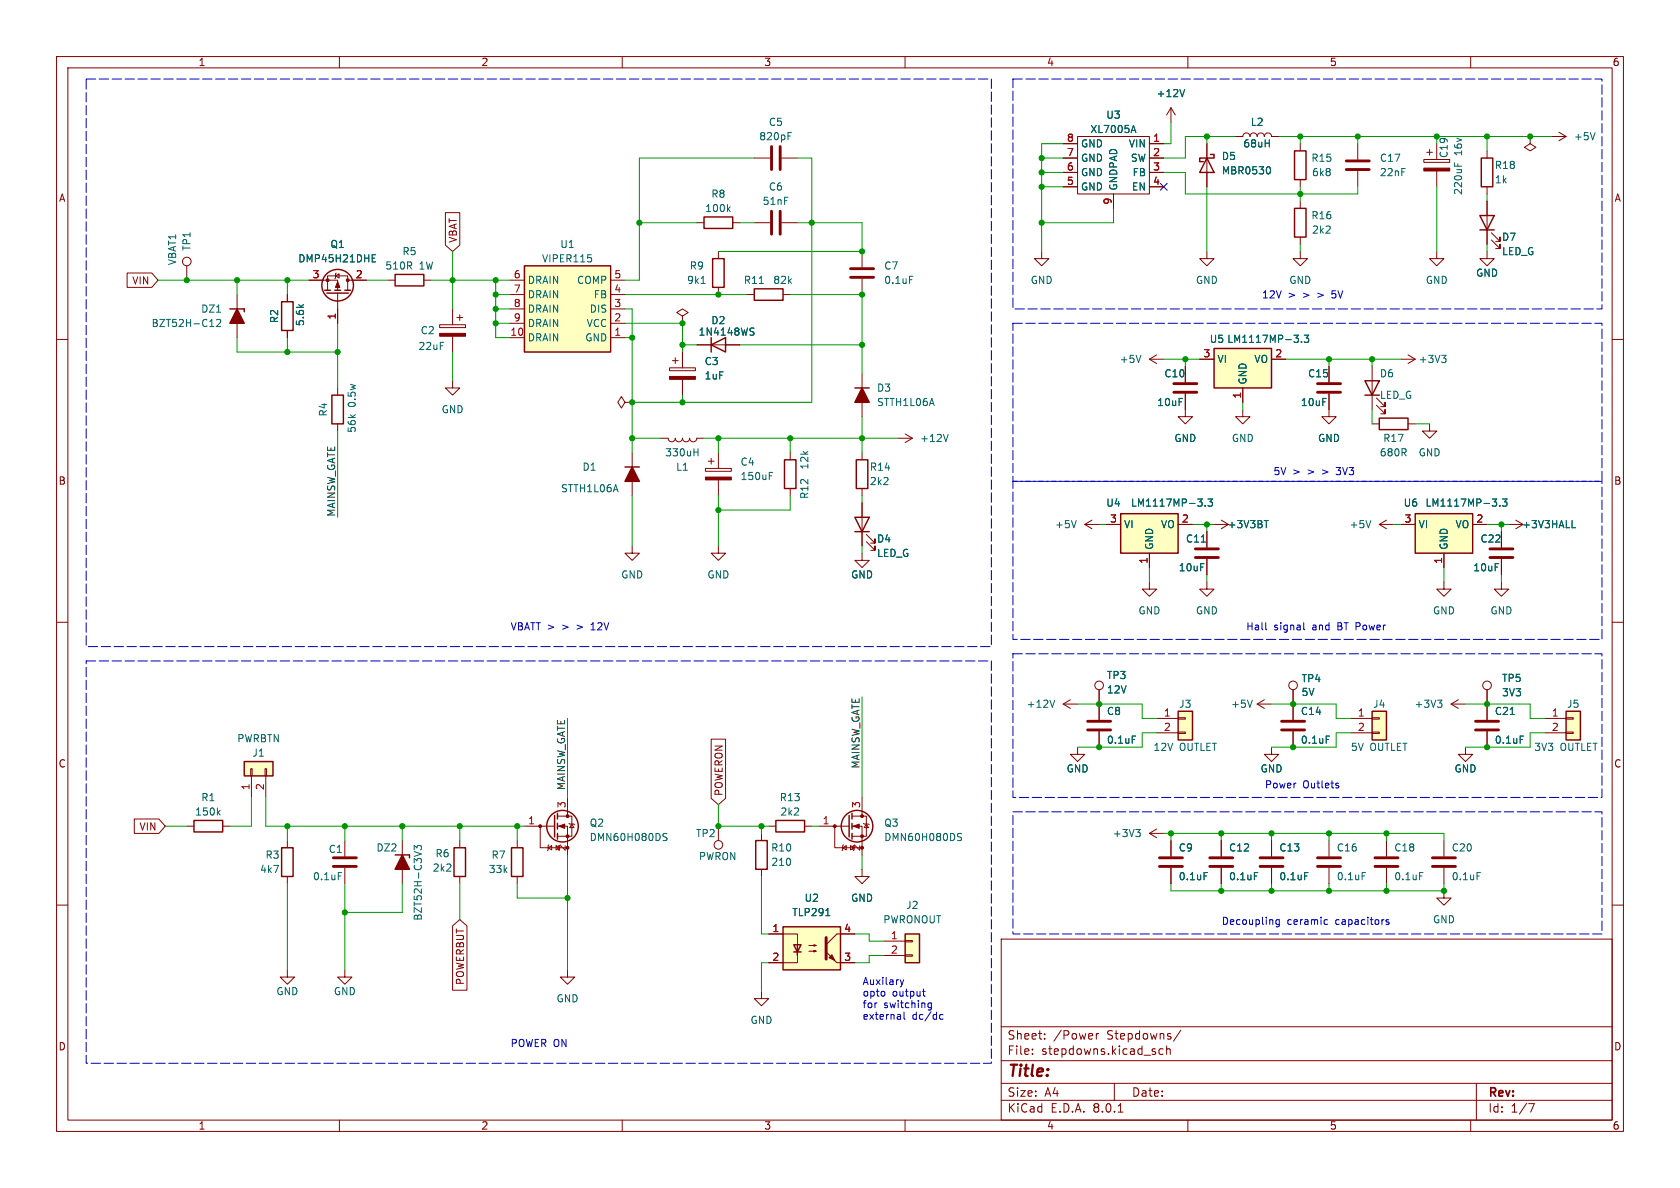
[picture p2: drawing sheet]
<svg xmlns="http://www.w3.org/2000/svg" width="297mm" height="210mm" viewBox="0 0 297 210" stroke-linecap="round" stroke-linejoin="round" font-family="sans-serif">
<g fill="none" stroke="#840000" stroke-width=".18">
<path d="M10 10h277v190h-277zM12 12h273v186h-273zM60 10v2M110 10v2M160 10v2M207 19.1l-.8 1.2M207 19.1v2.5M207 19.1l.8 1.2M210 10v2M260 10v2M188 25.4h2.5M188 27.9h2.5"/>
<path d="M188 30.5h2.5M188 33h2.5M190.5 24.1h12.7v10.2h-12.7zM196.8 34.3v2.5M203.2 25.4h2.5M203.2 27.9h2.5M203.2 30.5h2.5M203.2 33h2.5M213.4 25.4v7.6M218.4 24.1h1.3a.64 .64 0 0 1 .6-.6 .64 .64 0 0 1 .7 .6 .64 .64 0 0 1 .6-.6 .64 .64 0 0 1 .6 .6 .64 .64 0 0 1 .7-.6 .64 .64 0 0 1 .6 .6 .64 .64 0 0 1 .7-.6 .64 .64 0 0 1 .6 .6h1.3M229.9 25.4v1.3M229.9 31.8v1.2"/>
<path d="M229.9 35.6v1.2M240 25.4v2.8M240 30.2v2.8M251.7 28.2h4.6v.5h-4.6zM252.2 26.9h1M252.7 26.4v1M254 25.4v2.8M254 30.2v2.8M262.9 26.7v1.2M262.9 33v1.3M262.9 35.6v7.6M270.5 24.1v1.3l1 .6-1 .7-1-.7 1-.6"/>
<path d="M270.5 24.1h.1M274.3 24.1h2.6M275.6 23.4l1.3 .7M276.9 24.1l-1.3 .8M10 60h2M184.1 44.5v1.2h1.3l-1.3 1.3-1.2-1.3h1.2M213.4 44.5v1.2h1.2l-1.2 1.3-1.3-1.3h1.3M229.9 44.5v1.2h1.2l-1.2 1.3-1.3-1.3h1.3M229.9 41.9v1.3M254 44.5v1.2h1.3l-1.3 1.3-1.3-1.3h1.3M262.9 44.5v1.2h1.3l-1.3 1.3-1.3-1.3h1.3M263.7 42.4l1.5 1.5v-.7v.7h-.8"/>
<path d="M263.7 41.1l1.5 1.6v-.8v.8h-.8M285 60h2M203.2 63.5l1.3 .8M203.2 63.5h2.5M204.5 62.7l-1.3 .8M209.5 64.8v2.8M209.5 69.6v2.8M242.6 74.9h1.2M247.6 63.5h2.6M248.9 74.9h1.3M248.9 62.7l1.3 .8M250.2 63.5l-1.3 .8"/>
<path d="M252.7 74.9v1.3h1.3l-1.3 1.3-1.2-1.3h1.2M10 110h2M285 110h2M10 160h2M81.3 148.6v1.3M81.3 154.9v1.3M91.4 148.6v1.3M91.4 154.9v1.3M285 160h2M100.3 171.5v1.2h1.3l-1.3 1.3-1.2-1.3h1.2M134.6 175.3v1.2h1.3l-1.3 1.3-1.3-1.3h1.3M177 166h108v32h-108z"/>
<path d="M60 198v2M110 198v2M160 198v2M177 194.5h108M177 191.5h108M177 187.5h108M177 181.5h108M182.5 186.3v.1M182.5 185.5v.1M184.7 183.6v.1M184.7 182.8v.1M193.8 182.7v1"/>
<path d="M194.2 182.7l-.2 .1-.2 .2M197 191.5v3M197.7 196.6h.8M205.6 185.5l-.4-.1-.3 .3v.4l.1 .2h.6M206.2 185.5l.3-.1 .3 .1 .1 .9M206.2 184.9v1.5M208.7 182.1l-1.2 2M210 198v2M260 198v2M261 191.5v6.5M270.2 195.1h1l-.6 1.5"/>
</g>
<path d="M238 30h4.1M238 28.4h4.1M207.5 69.3h4.1M207.5 67.8h4.1" fill="none" stroke="#840000" stroke-width=".51"/>
<path d="M209.4 15.8l-.4 1.3M200.1 23.1h.6M200.4 22.2l.4 1.2M224.3 29.5a.79 .79 0 0 1 0 1.2M257.1 28.8v.6M257.7 29v.4M282 23.4l-.4 1.3M201.7 62.8l-.4 1.3M254.9 62.8h.7l-.4 .5M255.4 63.3l.2 .2v.3l-.2 .3" fill="none" stroke="#006464" stroke-width=".18"/>
<path d="M213.4 27.9l1.2 2.6h-2.5zM214 27.3h.6v.6h-2.5v.7h.6M228.9 26.7h2v5.1h-2zM228.9 36.8h2v5.1h-2zM261.6 38.1h2.6l-1.3 2.5zM261.9 27.9h2v5.1h-2zM261.6 40.6h2.6M243.8 73.9h5.1v2h-5.1zM80.3 149.9h2v5h-2zM90.4 149.9h2.1v5h-2.1z" fill="none" stroke="#840000" stroke-width=".25"/>
<path d="M251.7 29.7h4.6v.5h-4.6z" fill="#840000" stroke="#840000" stroke-width=".18"/>
<path d="M214.6 61.6h10.2v7h-10.2z" fill="#ffffc2"/>
<path d="M214.6 61.6h10.2v7h-10.2zM241.3 67.3h2.5l-1.2 2.6zM241.3 69.9h2.5" fill="none" stroke="#840000" stroke-width=".25"/>
<path d="M209.5 72.4v1.3h1.3l-1.3 1.2-1.2-1.2h1.2M212.1 63.5h2.5M219.7 72.4v1.3h1.3l-1.3 1.2-1.3-1.2h1.3M219.7 68.6v2.5M224.8 63.5h2.5M234.9 69.6v4.1h1.3l-1.3 1.2-1.2-1.2h1.2M234.9 64.8v2.8M242.6 64.8v7.6M243.3 71.6l1.6 1.6v-.8v.8h-.8M243.3 70.4l1.6 1.5v-.8v.8h-.8M255.3 102.9v1.2h1.2l-1.2 1.3-1.3-1.3h1.3M265.4 102.9v1.2h1.3l-1.3 1.3-1.2-1.3h1.2" fill="none" stroke="#840000" stroke-width=".18"/>
<path d="M228.8 59.3h.7l-.4 .4M229.5 59.9v.5M230.6 59.3h.8l-.5 .4 .4 .2v.5l-.2 .1-.5-.1M230.1 60.4v.1" fill="none" stroke="#006464" stroke-width=".18"/>
<path d="M232.9 69.3h4.1M232.9 67.8h4.1" fill="none" stroke="#840000" stroke-width=".51"/>
<path d="M250.2 90.8h10.1v7h-10.1z" fill="#ffffc2"/>
<path d="M124.5 38.4h5v2h-5zM125.7 59.7v2.5M126 45.7h2v5.1h-2zM133.3 51.1h5.1v2h-5.1zM125.7 61l2.6-1.3v2.5zM250.2 90.8h10.1v7h-10.1z" fill="none" stroke="#840000" stroke-width=".25"/>
<g fill="none" stroke="#840000" stroke-width=".18">
<path d="M123.2 39.4h1.3M129.5 39.4h1.3M120.6 55.9l1.1-.7-1.1-.6-1 .6 1 .7v1.3M120.6 57.2h.1M127 44.5v1.2M127 50.8v1.3M132.1 52.1h1.2M138.4 52.1h1.3M118.4 65h4.5v.5h-4.5zM118.9 63.8h1M119.4 63.2v1.1M120.6 62.2v2.8"/>
<path d="M120.6 67.1v2.8M123.2 61h7.6M243.8 92.7h2.6M243.8 92.7l1.3 .8M245.1 91.9l-1.3 .8M247.6 92.7h2.6M255.3 97.8v2.5M260.3 92.7h2.6M265.4 94v2.8M265.4 98.8v2.8M224.8 132.1v1.3h1.3l-1.3 1.2-1.3-1.2h1.3M228.6 121.9v5.4"/>
<path d="M228.6 129.3v2.8"/>
<circle cx="228.6" cy="121.2" r=".76"/>
</g>
<path d="M128.7 36.9l.4 .5M129.1 36.6l-.5 .4M123.9 50.1h.8M132.8 58.6l.4 .1 .1 .3-.2 .3h-.3M132.8 58h.5M134.2 50.1h.8M242.3 92l-.4 1.3M263.8 88.2h.8l-.4 .5M264.5 88.8v.6M265.1 89.4v.1M265.6 88.2h.8l-.4 .5 .3 .1v.6l-.1 .1-.6-.1M234.5 130.1h.6" fill="none" stroke="#006464" stroke-width=".18"/>
<path d="M118.4 66.5h4.5v.6h-4.5z" fill="#840000" stroke="#840000" stroke-width=".18"/>
<path d="M263.4 98.6h4.1M263.4 97h4.1M226.6 129h4M226.6 127.5h4" fill="none" stroke="#840000" stroke-width=".51"/>
<path d="M138.4 163.8h10.2v7.7h-10.2z" fill="#ffffc2"/>
<g fill="none" stroke="#840000" stroke-width=".25">
<path d="M150.1 144.1v3.9M150.6 143.8v1M150.6 145.5v1.1M150.6 147.3v1M138.4 163.8h10.2v7.7h-10.2zM140.3 167h1.3l-.6 1.3zM140.3 168.3h1.3"/>
<circle cx="151.5" cy="146" r="2.79"/>
</g>
<g fill="none" stroke="#840000" stroke-width=".18">
<path d="M133.3 39.4h2.8M138.2 39.4h2.8M214.6 92.7h2.6M215.9 91.9l1.3 .8M217.2 92.7l-1.3 .8M256.5 124.5l1.3 .7M256.5 124.5h2.6M257.8 123.7l-1.3 .8M259.1 132.1v1.3h1.2l-1.2 1.2-1.3-1.2h1.3M262.9 121.9v5.4M262.9 129.3v2.8M144.8 146.1h5.3"/>
<path d="M147.6 146.1v3.8h4.8M149 149.9l.6-.4v.7zM149.1 149.4l-.1 .1v.7l-.2 .2M150.6 146.1h1.8v5M150.6 144.3h2.6v3.5h-2.6M152.4 141v3.3M152.7 145.5l.1 .2h.7l.2 .1M153.2 145.7l.3 .6h-.7zM234.9 148.6v2.8M234.9 153.4v2.8M245.1 148.6v2.8M245.1 153.4v2.8"/>
<path d="M135.9 165.1h5.1v3.8v-1.9M141 168.3v1.9h-5.1M143 168.1h1.3l-.4 .2v-.3l.4 .1M143 167.1h1.3l-.4 .2v-.3l.4 .1M148 170.2h3.1M151.1 165.1h-3.1l-2 1.9"/>
<circle cx="262.9" cy="121.2" r=".76"/>
</g>
<g fill="#840000" stroke="#840000" stroke-width=".18">
<path d="M146 168.3l2 1.9z"/>
<path d="M146.6 169.3l.5-.5 .5 1z"/>
<path d="M150.9 146.1l1-.4v.7z"/>
<circle cx="147.6" cy="146" r=".25"/>
<circle cx="152.4" cy="147.8" r=".25"/>
<circle cx="152.4" cy="144.3" r=".25"/>
</g>
<path d="M136.4 37.3v4.1M137.9 37.3v4.1M260.9 129h4M260.9 127.5h4M232.9 153.2h4.1M232.9 151.6h4.1M243.1 153.2h4M243.1 151.6h4M146 165.7v3.8" fill="none" stroke="#840000" stroke-width=".51"/>
<path d="M223.5 92h.7M254.1 123.8h.8l-.4 .5M254.7 124.3l.2 .2v.3l-.2 .2M267 126.3h.7M268.7 130.1h.7M169.4 147.9l.5 .2 .1 .3-.3 .2-.4-.1M169.4 147.4h.6M240.8 154.2h.6M251 154.2h.6M146 161.9h.7" fill="none" stroke="#006464" stroke-width=".18"/>
<path d="M208.3 125.7h2.5v5.1h-2.5z" fill="#ffffc2"/>
<path d="M191.8 92.7l1.2 .8M191.8 92.7h2.5M193 91.9l-1.2 .8M204.5 127h3.8M204.5 129.5h3.8M208.3 129.4h1.2v.3h-1.2zM208.3 126.9h1.2v.2h-1.2z" fill="none" stroke="#840000" stroke-width=".18"/>
<path d="M208.3 125.7h2.5v5.1h-2.5z" fill="none" stroke="#840000" stroke-width=".25"/>
<path d="M190.3 92l-.5 1.3" fill="none" stroke="#006464" stroke-width=".18"/>
<path d="M198.1 90.8h10.2v7h-10.2z" fill="#ffffc2"/>
<g fill="none" stroke="#840000" stroke-width=".25">
<path d="M57.4 51.3h1M57.8 51.8h3.8M59.2 51.3h1M61 51.3h1M198.1 90.8h10.2v7h-10.2zM98 144.1v3.9M98.6 143.8v1M98.6 145.5v1.1M98.6 147.3v1"/>
<circle cx="59.7" cy="50.4" r="2.79"/>
<circle cx="99.4" cy="146" r="2.79"/>
</g>
<g fill="none" stroke="#840000" stroke-width=".18">
<path d="M54.6 49.5h5.1v1.8M57.9 51.3v-2.5h3.6v2.5M59.3 48.8l.6-.4v.7zM59.4 48.3l-.1 .1v.7l-.1 .2M59.7 51.8v5.4M61.5 49.5h3.3M152.4 44.5v2.7M152.4 49.3v2.8M158.7 77.5h2.6M160 76.7l1.3 .8M161.3 77.5l-1.3 .7M111.8 96.5v1.3h1.2l-1.2 1.3-1.3-1.3h1.3"/>
<path d="M127 96.5v1.3h1.3l-1.3 1.3-1.3-1.3h1.3M152.4 97.8v1.3h1.3l-1.3 1.2-1.3-1.2h1.3M195.6 92.7h2.5M203.2 97.8v2.5M208.3 92.7h2.5M188 124.5l1.2 .7M188 124.5h2.5M189.2 123.7l-1.2 .8M190.5 132.1v1.3h1.3l-1.3 1.2-1.3-1.2h1.3M92.7 146.1h5.3M95.5 146.1v3.8h4.8M96.9 149.9l.6-.4v.7z"/>
<path d="M97 149.4l-.1 .1v.7l-.1 .2M98.6 146.1h1.7v5M98.6 144.3h2.5v3.5h-2.5M100.3 141v3.3M100.6 145.5l.1 .2h.8l.1 .1M101.1 145.7l.4 .6h-.8z"/>
</g>
<path d="M65.8 45.6h.4M65.8 46.3h.6M65.8 45h.6M160.8 48.8h.6M167.6 76.8l-.4 1.2M211.7 88.2h.8l-.4 .5M212.5 88.8v.6M213.1 89.4v.1M213.6 88.2h.7l-.4 .5 .4 .1v.6l-.2 .1-.5-.1M186.5 123.8l-.5 1.2M117.3 147.9l.5 .2 .1 .3-.2 .2-.5-.1M117.3 147.4h.6" fill="none" stroke="#006464" stroke-width=".18"/>
<g fill="#840000" stroke="#840000" stroke-width=".18">
<path d="M98.8 146.1l1-.4v.7z"/>
<path d="M59.7 49.8l.4 1h-.8z"/>
<circle cx="95.5" cy="146" r=".25"/>
<circle cx="100.3" cy="147.8" r=".25"/>
<circle cx="100.3" cy="144.3" r=".25"/>
<circle cx="57.9" cy="49.5" r=".25"/>
<circle cx="61.5" cy="49.5" r=".25"/>
</g>
<path d="M150.4 47.5h4M150.4 49h4" fill="none" stroke="#840000" stroke-width=".51"/>
<path d="M242.6 125.7h2.5v5.1h-2.5z" fill="#ffffc2"/>
<path d="M266.7 92.7h2.5M268 91.9l1.2 .8M269.2 92.7l-1.2 .8M238.8 127h3.8M238.8 129.5h3.8M242.6 129.4h1.2v.3h-1.2zM242.6 126.9h1.2v.2h-1.2z" fill="none" stroke="#840000" stroke-width=".18"/>
<path d="M242.6 125.7h2.5v5.1h-2.5z" fill="none" stroke="#840000" stroke-width=".25"/>
<path d="M277.9 93.3h.6" fill="none" stroke="#006464" stroke-width=".18"/>
<path d="M276.9 125.7h2.5v5.1h-2.5z" fill="#ffffc2"/>
<path d="M273 127h3.9M273 129.5h3.9M276.9 129.4h1.2v.3h-1.2zM276.9 126.9h1.2v.2h-1.2zM134.6 147.3v1.3M134.6 153.7v1.2M135.9 146.1h1.3M142.2 146.1h1.3M215.9 148.6v2.8M215.9 153.4v2.8" fill="none" stroke="#840000" stroke-width=".18"/>
<path d="M276.9 125.7h2.5v5.1h-2.5zM133.6 148.6h2v5.1h-2zM137.2 145h5v2.1h-5z" fill="none" stroke="#840000" stroke-width=".25"/>
<path d="M213.9 153.2h4M213.9 151.6h4" fill="none" stroke="#840000" stroke-width=".51"/>
<path d="M221.8 154.2h.6" fill="none" stroke="#006464" stroke-width=".18"/>
<path d="M92.7 47h15.2v15.2h-15.2z" fill="#ffffc2"/>
<path d="M40.6 54.6h2.6v.5M49.8 53.3h2v5.1h-2zM69.8 48.5h5.1v2h-5.1zM92.7 47h15.2v15.2h-15.2zM58.7 69.9h2v5h-2zM151.1 68.6h2.6M151.1 91.4h2.6l-1.3 2.6zM151.1 94h2.6M151.4 81.3h2v5.1h-2zM34.3 145h5.1v2.1h-5.1zM69.8 151.1h2.6v.5" fill="none" stroke="#840000" stroke-width=".25"/>
<g fill="none" stroke="#840000" stroke-width=".18">
<path d="M133.3 27.9h2.8M138.2 27.9h2.8M33 47v2.5M41.9 52.1v7.6M50.8 52.1v1.2M50.8 58.4v1.3M68.6 49.5h1.2M74.9 49.5h1.3M90.2 59.7h2.5M90.2 57.2h2.5M90.2 54.6h2.5M90.2 52.1h2.5"/>
<path d="M90.2 49.5h2.5M107.9 59.7h2.6M107.9 57.2h2.6M107.9 54.6h2.6M107.9 52.1h2.6M107.9 49.5h2.6M59.7 68.6v1.3M59.7 74.9v1.3M152.4 66v7.7M152.4 80v1.3M152.4 86.4v1.2M152.4 88.9v7.6"/>
<path d="M153.2 95.8l1.5 1.5v-.8v.8h-.8M153.2 94.5l1.5 1.5v-.7v.7h-.8M33 146.1h1.3M39.4 146.1h1.2M71.1 148.6v7.6M127 146.1v2.5M203.2 147.3l1.3 .8M203.2 147.3h2.5M204.5 146.6l-1.3 .7M207 148.6v2.8M207 153.4v2.8M224.8 148.6v2.8"/>
<path d="M224.8 153.4v2.8M255.3 157.5v1.3h1.2l-1.2 1.2-1.3-1.2h1.3M255.3 148.6v2.8M255.3 153.4v2.8"/>
<circle cx="33" cy="46.2" r=".76"/>
<circle cx="127" cy="149.4" r=".76"/>
</g>
<g fill="none" stroke="#006464" stroke-width=".18">
<path d="M139.3 24h.4M139.3 23.4h.6M37.1 57.7h.7M38.3 56.6l.5-.1 .2 .3-.8 .9h.8M103.9 45h.6M104.5 45.6l.1 .2-.1 .4M38.6 143.6l.3 .5M38.9 143.2l-.5 .5M73.2 150.5l1.3 .5M73.2 150.2v-.7l.5 .4 .1-.4h.6l.1 .2-.1 .5M200.8 146.6h.8l-.4 .5M201.3 147.1l.3 .3v.3l-.3 .2"/>
<path d="M212.9 154.2h.6M230.6 154.2h.7M261.1 154.2h.6"/>
</g>
<path d="M136.4 25.9v4.1M137.9 25.9v4.1M205 153.2h4M205 151.6h4M222.8 153.2h4M222.8 151.6h4M253.2 153.2h4.1M253.2 151.6h4.1" fill="none" stroke="#840000" stroke-width=".51"/>
<g fill="#840000" stroke="#840000" stroke-width=".25">
<path d="M41.9 54.6l1.3 2.6h-2.6z"/>
<path d="M152.4 68.6l1.3 2.5h-2.6z"/>
<path d="M71.1 151.1l1.3 2.6h-2.6z"/>
</g>
<path d="M43.2 134.6h5.1v2.6h-5.1z" fill="#ffffc2"/>
<g fill="none" stroke="#840000" stroke-width=".18">
<path d="M77.7 57.4h4.6v.5h-4.6zM80 54.6v2.8M80 59.4v2.8M80.8 56.1h1M81.3 55.6v1M80 67.3v1.3h1.3l-1.3 1.3-1.3-1.3h1.3M116.8 77.5h1.3a.64 .64 0 0 0 .6 .6 .64 .64 0 0 0 .7-.6 .64 .64 0 0 0 .6 .6 .64 .64 0 0 0 .6-.6 .64 .64 0 0 0 .7 .6 .64 .64 0 0 0 .6-.6 .64 .64 0 0 0 .7 .6 .64 .64 0 0 0 .6-.6h1.3M213.4 94v2.8M213.4 98.8v2.8M203.2 102.9v1.2h1.3l-1.3 1.3-1.3-1.3h1.3M213.4 102.9v1.2h1.2l-1.2 1.3-1.3-1.3h1.3M44.3 135.9h.3v1.3h-.3z"/>
<path d="M44.4 137.2v3.8M46.9 135.9h.2v1.3h-.2zM47 137.2v3.8M194.3 121.9v5.4M194.3 129.3v2.8M222.2 124.5l1.3 .7M222.2 124.5h2.6M223.5 123.7l-1.3 .8M50.8 148.6v1.3M50.8 154.9v1.3M61 148.6v2.8M61 153.4v2.8"/>
<path d="M50.8 171.5v1.2h1.3l-1.3 1.3-1.3-1.3h1.3M61 171.5v1.2h1.2l-1.2 1.3-1.3-1.3h1.3"/>
<circle cx="194.3" cy="121.2" r=".76"/>
</g>
<path d="M43.2 134.6h5.1v2.6h-5.1zM49.8 149.9h2v5h-2z" fill="none" stroke="#840000" stroke-width=".25"/>
<path d="M211.3 98.6h4.1M211.3 97h4.1M192.3 129h4M192.3 127.5h4M58.9 153.2h4.1M58.9 151.6h4.1" fill="none" stroke="#840000" stroke-width=".51"/>
<path d="M122.7 79.9h.7M123.4 79.3v1.3M212.4 95.8h.7M200.2 130.1h.6M221.4 123.8l-.4 1.2M59.8 154.2h.6" fill="none" stroke="#006464" stroke-width=".18"/>
<path d="M77.7 58.9h4.6v.5h-4.6z" fill="#840000" stroke="#840000" stroke-width=".18"/>
<path d="M160 165.1h2.6v5.1h-2.6z" fill="#ffffc2"/>
<g fill="none" stroke="#840000" stroke-width=".18">
<path d="M78.7 37.6h2.6v5.7l-1.3 1.2-1.3-1.2zM188 25.4h2.5M188 27.9h2.5M188 30.5h2.5M188 33h2.5M196.8 34.3v2.5M203.2 25.4h2.5M203.2 27.9h2.5M203.2 30.5h2.5M203.2 33h2.5M213.4 25.4v2.5M213.4 30.5v2.5"/>
<path d="M218.4 24.1h1.3M224.8 24.1h1.3M262.9 35.6v2.5M22.5 48.3h4.3l1.1 1.2-1.1 1.3h-4.3zM50.8 52.1v1.2M50.8 58.4v1.3M54.6 49.5h2.5M59.7 54.6v2.6M62.2 49.5h2.6M262.9 40.6v2.6M110.5 71.1l-.6-1-.7 1 .7 1 .6-1h1.3M111.8 71.1h.1"/>
<path d="M120.6 62.2v2.8M120.6 67.1v2.8M123.2 61h2.5M128.3 61h2.5M209.5 64.8v2.8M209.5 69.6v2.8M212.1 63.5h2.5M219.7 68.6v2.5M224.8 63.5h2.5M234.9 64.8v2.8M234.9 69.6v2.8M111.8 80v7.6"/>
<path d="M124.7 82.8h4.6v.5h-4.6zM125.2 81.5h1M125.7 81v1M127 80v2.8M127 84.8v2.8M139.7 80v1.3M139.7 86.4v1.2M152.4 88.9v2.5M152.4 94v2.5M195.6 92.7h2.5M203.2 97.8v2.5M208.3 92.7h2.5"/>
<path d="M213.4 94v2.8M213.4 98.8v2.8M247.6 92.7h2.6M255.3 97.8v2.5M260.3 92.7h2.6M265.4 94v2.8M265.4 98.8v2.8M125.7 130.7h2.6v10.4l-1.3 1.1-1.3-1.1zM194.3 121.9v5.4M194.3 129.3v2.8M228.6 121.9v5.4M228.6 129.3v2.8"/>
<path d="M262.9 121.9v5.4M262.9 129.3v2.8M23.7 144.8h4.4l1.1 1.3-1.1 1.2h-4.4zM152.4 153.7v1.2h1.3l-1.3 1.3-1.3-1.3h1.3M207 148.6v2.8M207 153.4v2.8M215.9 148.6v2.8M215.9 153.4v2.8M224.8 148.6v2.8M224.8 153.4v2.8M80 163.7l1.3-1.1 1.3 1.1v11.3h-2.6zM135.9 165.1h2.5"/>
<path d="M135.9 170.2h2.5M148.6 165.1h2.5M148.6 170.2h2.5M156.2 166.4h3.8M156.2 168.9h3.8M160 168.8h1.3v.2h-1.3zM160 166.2h1.3v.3h-1.3z"/>
</g>
<path d="M110.5 82.6h2.5M138.7 81.3h2v5.1h-2zM160 165.1h2.6v5.1h-2.6z" fill="none" stroke="#840000" stroke-width=".25"/>
<path d="M111.8 82.6l1.2 2.5h-2.5z" fill="#840000" stroke="#840000" stroke-width=".25"/>
<path d="M124.7 84.3h4.6v.5h-4.6z" fill="#840000" stroke="#840000" stroke-width=".18"/>
<g fill="none" stroke="#006464" stroke-width=".18">
<path d="M209.4 15.8l-.4 1.3M200.1 23.1h.6M200.4 22.2l.4 1.2M224.3 29.5a.79 .79 0 0 1 0 1.2M65.8 45.6h.4M65.8 46.3h.6M65.8 45h.6M132.8 58.6l.4 .1 .1 .3-.2 .3h-.3M132.8 58h.5M228.8 59.3h.7l-.4 .4M229.5 59.9v.5M230.6 59.3h.8l-.5 .4 .4 .2v.5l-.2 .1-.5-.1"/>
<path d="M230.1 60.4v.1M136 84.1h.4M136 83.5h.6M211.7 88.2h.8l-.4 .5M212.4 95.8h.7M212.5 88.8v.6M213.1 89.4v.1M213.6 88.2h.7l-.4 .5 .4 .1v.6l-.2 .1-.5-.1M223.5 92h.7M263.8 88.2h.8l-.4 .5M264.5 88.8v.6M265.1 89.4v.1"/>
<path d="M265.6 88.2h.8l-.4 .5 .3 .1v.6l-.1 .1-.6-.1M277.9 93.3h.6M200.2 130.1h.6M234.5 130.1h.6M267 126.3h.7M268.7 130.1h.7M212.9 154.2h.6M221.8 154.2h.6M230.6 154.2h.7M146 161.9h.7"/>
</g>
<g fill="none" stroke="#0000c2" stroke-width=".18">
<path d="M104.5 111.3h.7M104.6 110.4h-.1M223.8 110.1v1.1l.1 .1M230.5 110.1v1.1l.2 .1M236.3 138.9h.3l.1 .2-.2 .2h-.2M236.3 138.4l.3 .1M156.4 175.4v.6M159.2 173.2l.3 .8M159.2 179.4v.8M159.2 179.6l-.1 .1M159.5 174l-.2 .4M159.8 173.2l-.3 .8"/>
<path d="M159.8 178.9v1.1l.2 .2M163.1 175.2h.5M163.3 174.8v1.1l.3 .2M164.7 177.3l-.1 1.1M164.7 177.3h-.4l-.2 .2 .1 .6h.5M166.7 179.4l-.4-.1-.2 .3 .1 .5h.5M226.2 162.6v1l-.3 .2h-.3M226.2 162.6h-.4l-.2 .2 .1 .6h.5M234.2 163.4h.5M234.2 162.6h.5M245.5 162.6h-.3l-.2 .2 .1 .1 .4 .2v.3h-.5M159.2 180.1l-.1 .1"/>
</g>
<path d="M15.2 14h160.1v100.3h-160.1zM179.1 14h104.1v40.6h-104.1zM179.1 57.2h104.1v27.9h-104.1zM179.1 85.1h104.1v27.9h-104.1zM15.2 116.8h160.1v71.2h-160.1zM179.1 115.6h104.1v25.4h-104.1zM179.1 143.5h104.1v21.6h-104.1z" fill="none" stroke="#0000c2" stroke-width=".18" stroke-dasharray="1.7 .6"/>
<g fill="none" stroke="#009600" stroke-width=".18">
<path d="M113 39.4h10.2M130.8 39.4h2.5M133.3 27.9h-20.3v21.6h-2.5M141 27.9h2.5v43.2h-31.7M141 39.4h11.4v5.1h-25.4M184.1 27.9h3.9M184.1 30.5h3.9M184.1 33h3.9M188 25.4h-3.9v19.1M196.8 36.8v2.6h-12.7M205.7 30.5h3.8v3.8h30.5v-1.3M207 21.6v3.8h-1.3"/>
<path d="M213.4 24.1v1.3M213.4 33v11.5M218.4 24.1h-8.9v3.8h-3.8M226.1 24.1h48.2M229.9 24.1v1.3M229.9 33v2.6M240 24.1v1.3M254 24.1v1.3M254 33v11.5M262.9 24.1v2.6M262.9 34.3v1.3M27.9 49.5h26.7"/>
<path d="M41.9 59.7v2.5h17.8M41.9 49.5v2.6M50.8 49.5v2.6M50.8 59.7v2.5M59.7 57.2v11.4M64.8 49.5h3.8M76.2 49.5h14M80 44.5v10.1M87.6 52.1h2.6M87.6 49.5v10.2h2.6M87.6 57.2h2.6M87.6 54.6h2.6"/>
<path d="M110.5 54.6h1.3v25.4M110.5 57.2h10.1v5M110.5 52.1h21.6M110.5 59.7h1.3M139.7 52.1h12.7v13.9M229.9 43.2v1.3M262.9 43.2v1.3M59.7 76.2v15.2M80 62.2v5.1M111.8 77.5h5M120.6 69.9v1.2M120.6 61h2.6"/>
<path d="M124.5 77.5h34.2M127 77.5v2.5M130.8 61h21.6M139.7 77.5v2.5M152.4 73.7v6.3M205.7 63.5h6.4M209.5 63.5v1.3M219.7 71.1v1.3M227.3 63.5h20.3M234.9 63.5v1.3M242.6 63.5v1.3M242.6 72.4v2.5"/>
<path d="M250.2 74.9h2.5M111.8 87.6v8.9M127 87.6v8.9M139.7 87.6v2.6h-12.7M152.4 87.6v1.3M152.4 96.5v1.3M194.3 92.7h1.3M210.8 92.7h3.8M213.4 92.7v1.3M246.4 92.7h1.2M262.9 92.7h3.8M265.4 92.7v1.3"/>
<path d="M203.2 100.3v2.6M213.4 101.6v1.3M255.3 100.3v2.6M265.4 101.6v1.3M100.3 127v14M152.4 123.2v17.8M190.5 124.5h11.4v2.5h2.6M204.5 129.5h-2.6v2.6h-11.4M224.8 124.5h11.4v2.5h2.6M238.8 129.5h-2.6v2.6h-11.4M259.1 124.5h11.4v2.5h2.5M273 129.5h-2.5v2.6h-11.4"/>
<path d="M29.2 146.1h3.8M44.4 141v5.1h-3.8M47 141v5.1h45.7M50.8 146.1v2.5M50.8 156.2v15.3M61 146.1v2.5M61 156.2v15.3M71.1 146.1v2.5M71.1 156.2v5.1h-10.1M81.3 146.1v2.5M81.3 156.2v6.4M91.4 146.1v2.5"/>
<path d="M91.4 156.2v2.6h8.9M100.3 151.1v20.4M127 142.2v3.9h8.9M134.6 146.1v1.2M134.6 154.9v10.2h1.3M143.5 146.1h1.3M152.4 151.1v2.6M205.7 147.3h49.6v1.3M207 156.2v1.3h48.3v-1.3M207 147.3v1.3M215.9 147.3v1.3M215.9 156.2v1.3"/>
<path d="M224.8 147.3v1.3M224.8 156.2v1.3M234.9 147.3v1.3M234.9 156.2v1.3M245.1 147.3v1.3M245.1 156.2v1.3M135.9 170.2h-1.3v5.1M151.1 165.1h2.6v1.3h2.5M156.2 168.9h-2.5v1.3h-2.6"/>
</g>
<path d="M205.1 32.4l1.2 1.2M206.3 32.4l-1.2 1.2" fill="none" stroke="#000084" stroke-width=".18"/>
<g fill="#009600" stroke="#009600" stroke-width=".18">
<circle cx="111.8" cy="71.1" r=".46"/>
<circle cx="120.6" cy="71.1" r=".46"/>
<circle cx="111.8" cy="59.7" r=".46"/>
<circle cx="87.6" cy="54.6" r=".46"/>
<circle cx="120.6" cy="61" r=".46"/>
<circle cx="87.6" cy="57.2" r=".46"/>
<circle cx="113" cy="39.4" r=".46"/>
<circle cx="87.6" cy="49.5" r=".46"/>
<circle cx="87.6" cy="52.1" r=".46"/>
<circle cx="152.4" cy="52.1" r=".46"/>
<circle cx="152.4" cy="44.5" r=".46"/>
<circle cx="152.4" cy="61" r=".46"/>
<circle cx="120.6" cy="57.2" r=".46"/>
<circle cx="127" cy="52.1" r=".46"/>
<circle cx="143.5" cy="39.4" r=".46"/>
<circle cx="50.8" cy="49.5" r=".46"/>
<circle cx="33" cy="49.5" r=".46"/>
<circle cx="41.9" cy="49.5" r=".46"/>
<circle cx="50.8" cy="62.2" r=".46"/>
<circle cx="59.7" cy="62.2" r=".46"/>
<circle cx="152.4" cy="77.5" r=".46"/>
<circle cx="50.8" cy="146.1" r=".46"/>
<circle cx="71.1" cy="146.1" r=".46"/>
<circle cx="61" cy="146.1" r=".46"/>
<circle cx="61" cy="161.3" r=".46"/>
<circle cx="81.3" cy="146.1" r=".46"/>
<circle cx="91.4" cy="146.1" r=".46"/>
<circle cx="100.3" cy="158.8" r=".46"/>
<circle cx="134.6" cy="146.1" r=".46"/>
<circle cx="127" cy="146.1" r=".46"/>
<circle cx="127" cy="90.2" r=".46"/>
<circle cx="139.7" cy="77.5" r=".46"/>
<circle cx="111.8" cy="77.5" r=".46"/>
<circle cx="80" cy="49.5" r=".46"/>
<circle cx="127" cy="77.5" r=".46"/>
<circle cx="194.3" cy="124.5" r=".46"/>
<circle cx="213.4" cy="92.7" r=".46"/>
<circle cx="228.6" cy="132.1" r=".46"/>
<circle cx="228.6" cy="124.5" r=".46"/>
<circle cx="262.9" cy="124.5" r=".46"/>
<circle cx="262.9" cy="132.1" r=".46"/>
<circle cx="265.4" cy="92.7" r=".46"/>
<circle cx="207" cy="147.3" r=".46"/>
<circle cx="194.3" cy="132.1" r=".46"/>
<circle cx="215.9" cy="157.5" r=".46"/>
<circle cx="245.1" cy="157.5" r=".46"/>
<circle cx="255.3" cy="157.5" r=".46"/>
<circle cx="245.1" cy="147.3" r=".46"/>
<circle cx="234.9" cy="147.3" r=".46"/>
<circle cx="234.9" cy="157.5" r=".46"/>
<circle cx="224.8" cy="157.5" r=".46"/>
<circle cx="224.8" cy="147.3" r=".46"/>
<circle cx="215.9" cy="147.3" r=".46"/>
<circle cx="209.5" cy="63.5" r=".46"/>
<circle cx="234.9" cy="63.5" r=".46"/>
<circle cx="242.6" cy="63.5" r=".46"/>
<circle cx="229.9" cy="24.1" r=".46"/>
<circle cx="229.9" cy="34.3" r=".46"/>
<circle cx="262.9" cy="24.1" r=".46"/>
<circle cx="254" cy="24.1" r=".46"/>
<circle cx="240" cy="24.1" r=".46"/>
<circle cx="184.1" cy="27.9" r=".46"/>
<circle cx="184.1" cy="30.5" r=".46"/>
<circle cx="184.1" cy="33" r=".46"/>
<circle cx="184.1" cy="39.4" r=".46"/>
<circle cx="213.4" cy="24.1" r=".46"/>
<circle cx="270.5" cy="24.1" r=".46"/>
</g>
<text font-size="2.8" fill="#840000" x="178" y="190.9">Title:</text>
<g font-size="2.1" fill="#840000">
<text x="178" y="184">Sheet:</text>
<text x="186.2" y="184">/Power</text>
<text x="195.7" y="184">Stepdowns/</text>
<text x="178" y="186.7">File:</text>
<text x="184.1" y="186.7">stepdowns.kicad_sch</text>
<text x="178" y="196.9">KiCad</text>
<text x="178" y="194.1">Size:</text>
<text x="184.7" y="194.1">A4</text>
<text x="185.7" y="196.9">E.D.A.</text>
<text x="193.3" y="196.9">8.0.1</text>
<text x="200" y="194.1">Date:</text>
<text x="263" y="194.3">Rev:</text>
<text x="263" y="196.9">Id:</text>
<text x="267.1" y="196.9">1/7</text>
</g>
<g font-size="1.8" fill="#840000">
<text x="35" y="11.9">1</text>
<text x="85" y="11.9">2</text>
<text x="135" y="11.9">3</text>
<text x="185" y="11.9">4</text>
<text x="235" y="11.9">5</text>
<text x="285" y="11.9">6</text>
<text x="10.3" y="35.9">A</text>
<text x="285.3" y="35.9">A</text>
<text x="81" y="43" transform="rotate(-90 81 43)">VBAT</text>
<text x="23.3" y="50.5">VIN</text>
<text x="10.3" y="85.9">B</text>
<text x="285.3" y="85.9">B</text>
<text x="10.3" y="135.9">C</text>
<text x="285.3" y="135.9">C</text>
<text x="128" y="140.8" transform="rotate(-90 128 140.8)">POWERON</text>
<text x="24.6" y="147">VIN</text>
<text x="82.2" y="174.2" transform="rotate(-90 82.2 174.2)">POWERBUT</text>
<text x="10.3" y="185.9">D</text>
<text x="285.3" y="185.9">D</text>
<text x="35" y="199.9">1</text>
<text x="85" y="199.9">2</text>
<text x="135" y="199.9">3</text>
<text x="185" y="199.9">4</text>
<text x="235" y="199.9">5</text>
<text x="285" y="199.9">6</text>
</g>
<g font-size="1.8" fill="#006464">
<text x="204.4" y="17.4">+12V</text>
<text x="135.8" y="22.5">C5</text>
<text x="192.7" y="23.7">XL7005A</text>
<text x="195.5" y="21.2">U3</text>
<text x="221" y="22.5">L2</text>
<text x="134.1" y="25">820pF</text>
<text x="191" y="28.8">GND</text>
<text x="191" y="26.3">GND</text>
<text x="199.5" y="26.3">VIN</text>
<text x="199.8" y="28.8">SW</text>
<text x="215.9" y="28.5">D5</text>
<text x="219.7" y="26.3">68uH</text>
<text x="231.7" y="28.8">R15</text>
<text x="243.8" y="28.8">C17</text>
<text x="256.1" y="28" transform="rotate(-90 256.1 28)">C19</text>
<text x="258.7" y="27.5" transform="rotate(-90 258.7 27.5)">16v</text>
<text x="278.1" y="25">+5V</text>
<text x="125.7" y="35.2">R8</text>
<text x="135.8" y="33.9">C6</text>
<text x="191" y="33.9">GND</text>
<text x="191" y="31.3">GND</text>
<text x="197.7" y="33.8" transform="rotate(-90 197.7 33.8)">GNDPAD</text>
<text x="200" y="33.9">EN</text>
<text x="200.1" y="31.3">FB</text>
<text x="215.9" y="31">MBR0530</text>
<text x="231.9" y="31.3">6k8</text>
<text x="243.8" y="31.3">22nF</text>
<text x="258.7" y="34.6" transform="rotate(-90 258.7 34.6)">220uF</text>
<text x="264.2" y="30.1">R18</text>
<text x="264.2" y="32.6">1k</text>
<text x="124.6" y="37.7">100k</text>
<text x="134.7" y="36.4">51nF</text>
<text x="231.7" y="39">R16</text>
<text x="231.9" y="41.5">2k2</text>
<text x="31.3" y="47" transform="rotate(-90 31.3 47)">VBAT1</text>
<text x="33.9" y="44.4" transform="rotate(-90 33.9 44.4)">TP1</text>
<text x="52.6" y="46.6">DMP45H21DHE</text>
<text x="58.3" y="44">Q1</text>
<text x="68" y="47.9">510R</text>
<text x="71" y="45.3">R5</text>
<text x="74.1" y="47.9">1W</text>
<text x="95.7" y="46.6">VIPER115</text>
<text x="99" y="44">U1</text>
<text x="121.8" y="47.9">R9</text>
<text x="156.2" y="47.9">C7</text>
<text x="265.4" y="42.8">D7</text>
<text x="265.4" y="45.3">LED_G</text>
<text x="93.2" y="50.4">DRAIN</text>
<text x="93.2" y="52.9">DRAIN</text>
<text x="101.9" y="50.4">COMP</text>
<text x="104.9" y="52.9">FB</text>
<text x="121.4" y="50.4">9k1</text>
<text x="131.4" y="50.4">R11</text>
<text x="136.6" y="50.4">82k</text>
<text x="156.2" y="50.4">0.1uF</text>
<text x="182.1" y="50.4">GND</text>
<text x="211.3" y="50.4">GND</text>
<text x="227.8" y="50.4">GND</text>
<text x="252" y="50.4">GND</text>
<text x="260.9" y="49.1">GND</text>
<text x="26.7" y="58">BZT52H-C12</text>
<text x="35.5" y="55.5">DZ1</text>
<text x="49.4" y="57.2" transform="rotate(-90 49.4 57.2)">R2</text>
<text x="53.9" y="57.8" transform="rotate(-90 53.9 57.8)">5.6k</text>
<text x="74.3" y="59.3">C2</text>
<text x="93.2" y="55.5">DRAIN</text>
<text x="93.2" y="58">DRAIN</text>
<text x="103.6" y="58">VCC</text>
<text x="104.2" y="55.5">DIS</text>
<text x="123.4" y="59.5">1N4148WS</text>
<text x="125.7" y="57.5">D2</text>
<text x="73.9" y="62.1">22uF</text>
<text x="93.2" y="60.6">DRAIN</text>
<text x="103.4" y="60.6">GND</text>
<text x="124.5" y="64.7">C3</text>
<text x="197.8" y="64.4">+5V</text>
<text x="213.8" y="60.8">U5 LM1117MP-3.3</text>
<text x="215.1" y="64.4">VI</text>
<text x="221.7" y="64.4">VO</text>
<text x="250.7" y="64.4">+3V3</text>
<text x="124.5" y="67.3">1uF</text>
<text x="154.9" y="69.4">D3</text>
<text x="154.9" y="72">STTH1L06A</text>
<text x="204.5" y="72">10uF</text>
<text x="205.7" y="66.9">C10</text>
<text x="220.6" y="68.1" transform="rotate(-90 220.6 68.1)">GND</text>
<text x="229.9" y="72">10uF</text>
<text x="231.1" y="66.9">C15</text>
<text x="243.8" y="66.9">D6</text>
<text x="243.8" y="70.7">LED_G</text>
<text x="58" y="73.7" transform="rotate(-90 58 73.7)">R4</text>
<text x="63.1" y="76.6" transform="rotate(-90 63.1 76.6)">56k</text>
<text x="63.1" y="72" transform="rotate(-90 63.1 72)">0.5w</text>
<text x="78" y="73.3">GND</text>
<text x="102.9" y="83.4">D1</text>
<text x="117.5" y="80.9">330uH</text>
<text x="119.4" y="83.4">L1</text>
<text x="130.8" y="82.5">C4</text>
<text x="143.1" y="83.1" transform="rotate(-90 143.1 83.1)">12k</text>
<text x="153.7" y="83.4">R14</text>
<text x="162.6" y="78.3">+12V</text>
<text x="207.5" y="78.3">GND</text>
<text x="217.7" y="78.3">GND</text>
<text x="232.9" y="78.3">GND</text>
<text x="243.8" y="80.9">680R</text>
<text x="244.4" y="78.3">R17</text>
<text x="250.7" y="80.9">GND</text>
<text x="99.1" y="87.2">STTH1L06A</text>
<text x="130.8" y="85.1">150uF</text>
<text x="143.1" y="88.3" transform="rotate(-90 143.1 88.3)">R12</text>
<text x="153.7" y="86">2k2</text>
<text x="195.5" y="89.8">U4</text>
<text x="199.8" y="89.8">LM1117MP-3.3</text>
<text x="248.1" y="89.8">U6</text>
<text x="251.9" y="89.8">LM1117MP-3.3</text>
<text x="186.4" y="93.6">+5V</text>
<text x="198.6" y="93.6">VI</text>
<text x="205.1" y="93.6">VO</text>
<text x="216.9" y="93.6">+3V3BT</text>
<text x="238.5" y="93.6">+5V</text>
<text x="250.7" y="93.6">VI</text>
<text x="257.2" y="93.6">VO</text>
<text x="269" y="93.6">+3V3HALL</text>
<text x="154.9" y="96.1">D4</text>
<text x="154.9" y="98.7">LED_G</text>
<text x="204.1" y="97.3" transform="rotate(-90 204.1 97.3)">GND</text>
<text x="208.3" y="101.2">10uF</text>
<text x="209.6" y="96.1">C11</text>
<text x="256.1" y="97.3" transform="rotate(-90 256.1 97.3)">GND</text>
<text x="260.4" y="101.2">10uF</text>
<text x="261.6" y="96.1">C22</text>
<text x="109.7" y="102.5">GND</text>
<text x="125" y="102.5">GND</text>
<text x="150.4" y="102.5">GND</text>
<text x="201.2" y="108.8">GND</text>
<text x="211.3" y="108.8">GND</text>
<text x="253.2" y="108.8">GND</text>
<text x="263.4" y="108.8">GND</text>
<text x="181.4" y="125.3">+12V</text>
<text x="195.6" y="120.2">TP3</text>
<text x="195.6" y="122.8">12V</text>
<text x="208.4" y="125.3">J3</text>
<text x="217.5" y="125.3">+5V</text>
<text x="230" y="120.8">TP4</text>
<text x="230" y="123.2">5V</text>
<text x="242.6" y="125.3">J4</text>
<text x="250" y="125.3">+3V3</text>
<text x="265.4" y="120.8">TP5</text>
<text x="265.4" y="123.3">3V3</text>
<text x="276.9" y="125.3">J5</text>
<text x="41.8" y="131.4">PWRBTN</text>
<text x="195.6" y="126.6">C8</text>
<text x="195.6" y="131.7">0.1uF</text>
<text x="229.9" y="126.6">C14</text>
<text x="229.9" y="131.7">0.1uF</text>
<text x="264.2" y="126.6">C21</text>
<text x="264.2" y="131.7">0.1uF</text>
<text x="44.5" y="134">J1</text>
<text x="188.5" y="136.8">GND</text>
<text x="203.8" y="132.9">12V</text>
<text x="208.5" y="132.9">OUTLET</text>
<text x="222.8" y="136.8">GND</text>
<text x="238.7" y="132.9">5V</text>
<text x="242.2" y="132.9">OUTLET</text>
<text x="257" y="136.8">GND</text>
<text x="271.1" y="132.9">3V3</text>
<text x="275.8" y="132.9">OUTLET</text>
<text x="35.5" y="141.8">R1</text>
<text x="137.8" y="141.8">R13</text>
<text x="34.4" y="144.4">150k</text>
<text x="104.1" y="146.3">Q2</text>
<text x="104.1" y="148.9">DMN60H080DS</text>
<text x="122.9" y="148.2">TP2</text>
<text x="137.9" y="144.4">2k2</text>
<text x="156.2" y="146.3">Q3</text>
<text x="156.2" y="148.9">DMN60H080DS</text>
<text x="196.6" y="148.2">+3V3</text>
<text x="45.9" y="154.5">4k7</text>
<text x="46.8" y="152">R3</text>
<text x="55.2" y="155.8">0.1uF</text>
<text x="58" y="151">C1</text>
<text x="66.5" y="150.7">DZ2</text>
<text x="76.4" y="154.3">2k2</text>
<text x="76.9" y="151.7">R6</text>
<text x="86.3" y="154.5">33k</text>
<text x="86.8" y="152">R7</text>
<text x="123.5" y="152.2">PWRON</text>
<text x="136.2" y="150.7">R10</text>
<text x="136.3" y="153.3">210</text>
<text x="208.3" y="150.7">C9</text>
<text x="208.3" y="155.8">0.1uF</text>
<text x="217.2" y="150.7">C12</text>
<text x="217.2" y="155.8">0.1uF</text>
<text x="226.1" y="150.7">C13</text>
<text x="226.1" y="155.8">0.1uF</text>
<text x="236.2" y="150.7">C16</text>
<text x="236.2" y="155.8">0.1uF</text>
<text x="246.4" y="150.7">C18</text>
<text x="246.4" y="155.8">0.1uF</text>
<text x="256.6" y="150.7">C20</text>
<text x="256.6" y="155.8">0.1uF</text>
<text x="142.1" y="159.6">U2</text>
<text x="150.4" y="159.6">GND</text>
<text x="160.1" y="160.9">J2</text>
<text x="74.8" y="162.9" transform="rotate(-90 74.8 162.9)">BZT52H-C3V3</text>
<text x="140" y="162.2">TLP291</text>
<text x="156" y="163.4">PWRONOUT</text>
<text x="253.2" y="163.4">GND</text>
<text x="48.8" y="176.1">GND</text>
<text x="58.9" y="176.1">GND</text>
<text x="98.3" y="177.4">GND</text>
<text x="132.6" y="181.2">GND</text>
</g>
<g font-size="1.8" fill="#a90000">
<text x="188.5" y="27.7">7</text>
<text x="188.5" y="25.1">8</text>
<text x="203.8" y="25.1">1</text>
<text x="203.8" y="27.7">2</text>
<text x="188.5" y="32.8">5</text>
<text x="188.5" y="30.2">6</text>
<text x="203.8" y="30.2">3</text>
<text x="203.8" y="32.8">4</text>
<text x="196.6" y="36.3" transform="rotate(-90 196.6 36.3)">9</text>
<text x="55.2" y="49.3">3</text>
<text x="62.8" y="49.3">2</text>
<text x="90.7" y="49.3">6</text>
<text x="90.7" y="51.8">7</text>
<text x="108.5" y="51.8">4</text>
<text x="108.5" y="49.3">5</text>
<text x="59.4" y="56.6" transform="rotate(-90 59.4 56.6)">1</text>
<text x="90.1" y="59.4">10</text>
<text x="90.7" y="54.4">8</text>
<text x="90.7" y="56.9">9</text>
<text x="108.5" y="59.4">1</text>
<text x="108.5" y="56.9">2</text>
<text x="108.5" y="54.4">3</text>
<text x="212.7" y="63.2">3</text>
<text x="225.4" y="63.2">2</text>
<text x="219.5" y="70.6" transform="rotate(-90 219.5 70.6)">1</text>
<text x="196.1" y="92.5">3</text>
<text x="208.8" y="92.5">2</text>
<text x="248.2" y="92.5">3</text>
<text x="260.9" y="92.5">2</text>
<text x="202.9" y="99.8" transform="rotate(-90 202.9 99.8)">1</text>
<text x="255" y="99.8" transform="rotate(-90 255 99.8)">1</text>
<text x="205.7" y="126.7">1</text>
<text x="205.7" y="129.3">2</text>
<text x="240" y="126.7">1</text>
<text x="240" y="129.3">2</text>
<text x="274.2" y="126.7">1</text>
<text x="274.2" y="129.3">2</text>
<text x="44.2" y="139.8" transform="rotate(-90 44.2 139.8)">1</text>
<text x="46.7" y="139.8" transform="rotate(-90 46.7 139.8)">2</text>
<text x="100.1" y="142.9" transform="rotate(-90 100.1 142.9)">3</text>
<text x="152.1" y="142.9" transform="rotate(-90 152.1 142.9)">3</text>
<text x="93.3" y="145.8">1</text>
<text x="145.3" y="145.8">1</text>
<text x="100.1" y="150.6" transform="rotate(-90 100.1 150.6)">2</text>
<text x="152.1" y="150.6" transform="rotate(-90 152.1 150.6)">2</text>
<text x="136.5" y="164.8">1</text>
<text x="149.2" y="164.8">4</text>
<text x="157.4" y="166.1">1</text>
<text x="136.5" y="169.9">2</text>
<text x="149.2" y="169.9">3</text>
<text x="157.4" y="168.7">2</text>
</g>
<g font-size="1.8" fill="#0000c2">
<text x="223" y="52.8">12V</text>
<text x="227.7" y="52.8">&gt;</text>
<text x="230.4" y="52.8">&gt;</text>
<text x="233.2" y="52.8">&gt;</text>
<text x="235.9" y="52.8">5V</text>
<text x="225" y="84.1">5V</text>
<text x="228.5" y="84.1">&gt;</text>
<text x="231.3" y="84.1">&gt;</text>
<text x="234" y="84.1">&gt;</text>
<text x="236.7" y="84.1">3V3</text>
<text x="90.2" y="111.5">VBATT &gt;</text>
<text x="99.5" y="111.5">&gt;</text>
<text x="102.2" y="111.5">&gt;</text>
<text x="105" y="111.5">12V</text>
<text x="220.2" y="111.5">Hall</text>
<text x="225.2" y="111.5">signal</text>
<text x="232.1" y="111.5">and</text>
<text x="236.7" y="111.5">BT Power</text>
<text x="223.5" y="139.5">Power</text>
<text x="230.3" y="139.5">Outlets</text>
<text x="215.9" y="163.6">Decoupling</text>
<text x="227.5" y="163.6">ceramic</text>
<text x="236.2" y="163.6">capacitors</text>
<text x="152.4" y="174.2">Auxilary</text>
<text x="152.4" y="176.3">opto</text>
<text x="152.4" y="178.3">for</text>
<text x="156.2" y="178.3">switching</text>
<text x="157.7" y="176.3">output</text>
<text x="90.2" y="185.2">POWER ON</text>
<text x="152.4" y="180.3">external</text>
<text x="161.3" y="180.3">dc/dc</text>
</g>
<g font-size="1.8" fill="#0f0f0f">
<text x="59.3" y="91.4" transform="rotate(-90 59.3 91.4)">MAINSW_GATE</text>
<text x="152.1" y="136" transform="rotate(-90 152.1 136)">MAINSW_GATE</text>
<text x="100" y="139.8" transform="rotate(-90 100 139.8)">MAINSW_GATE</text>
</g>
</svg>
